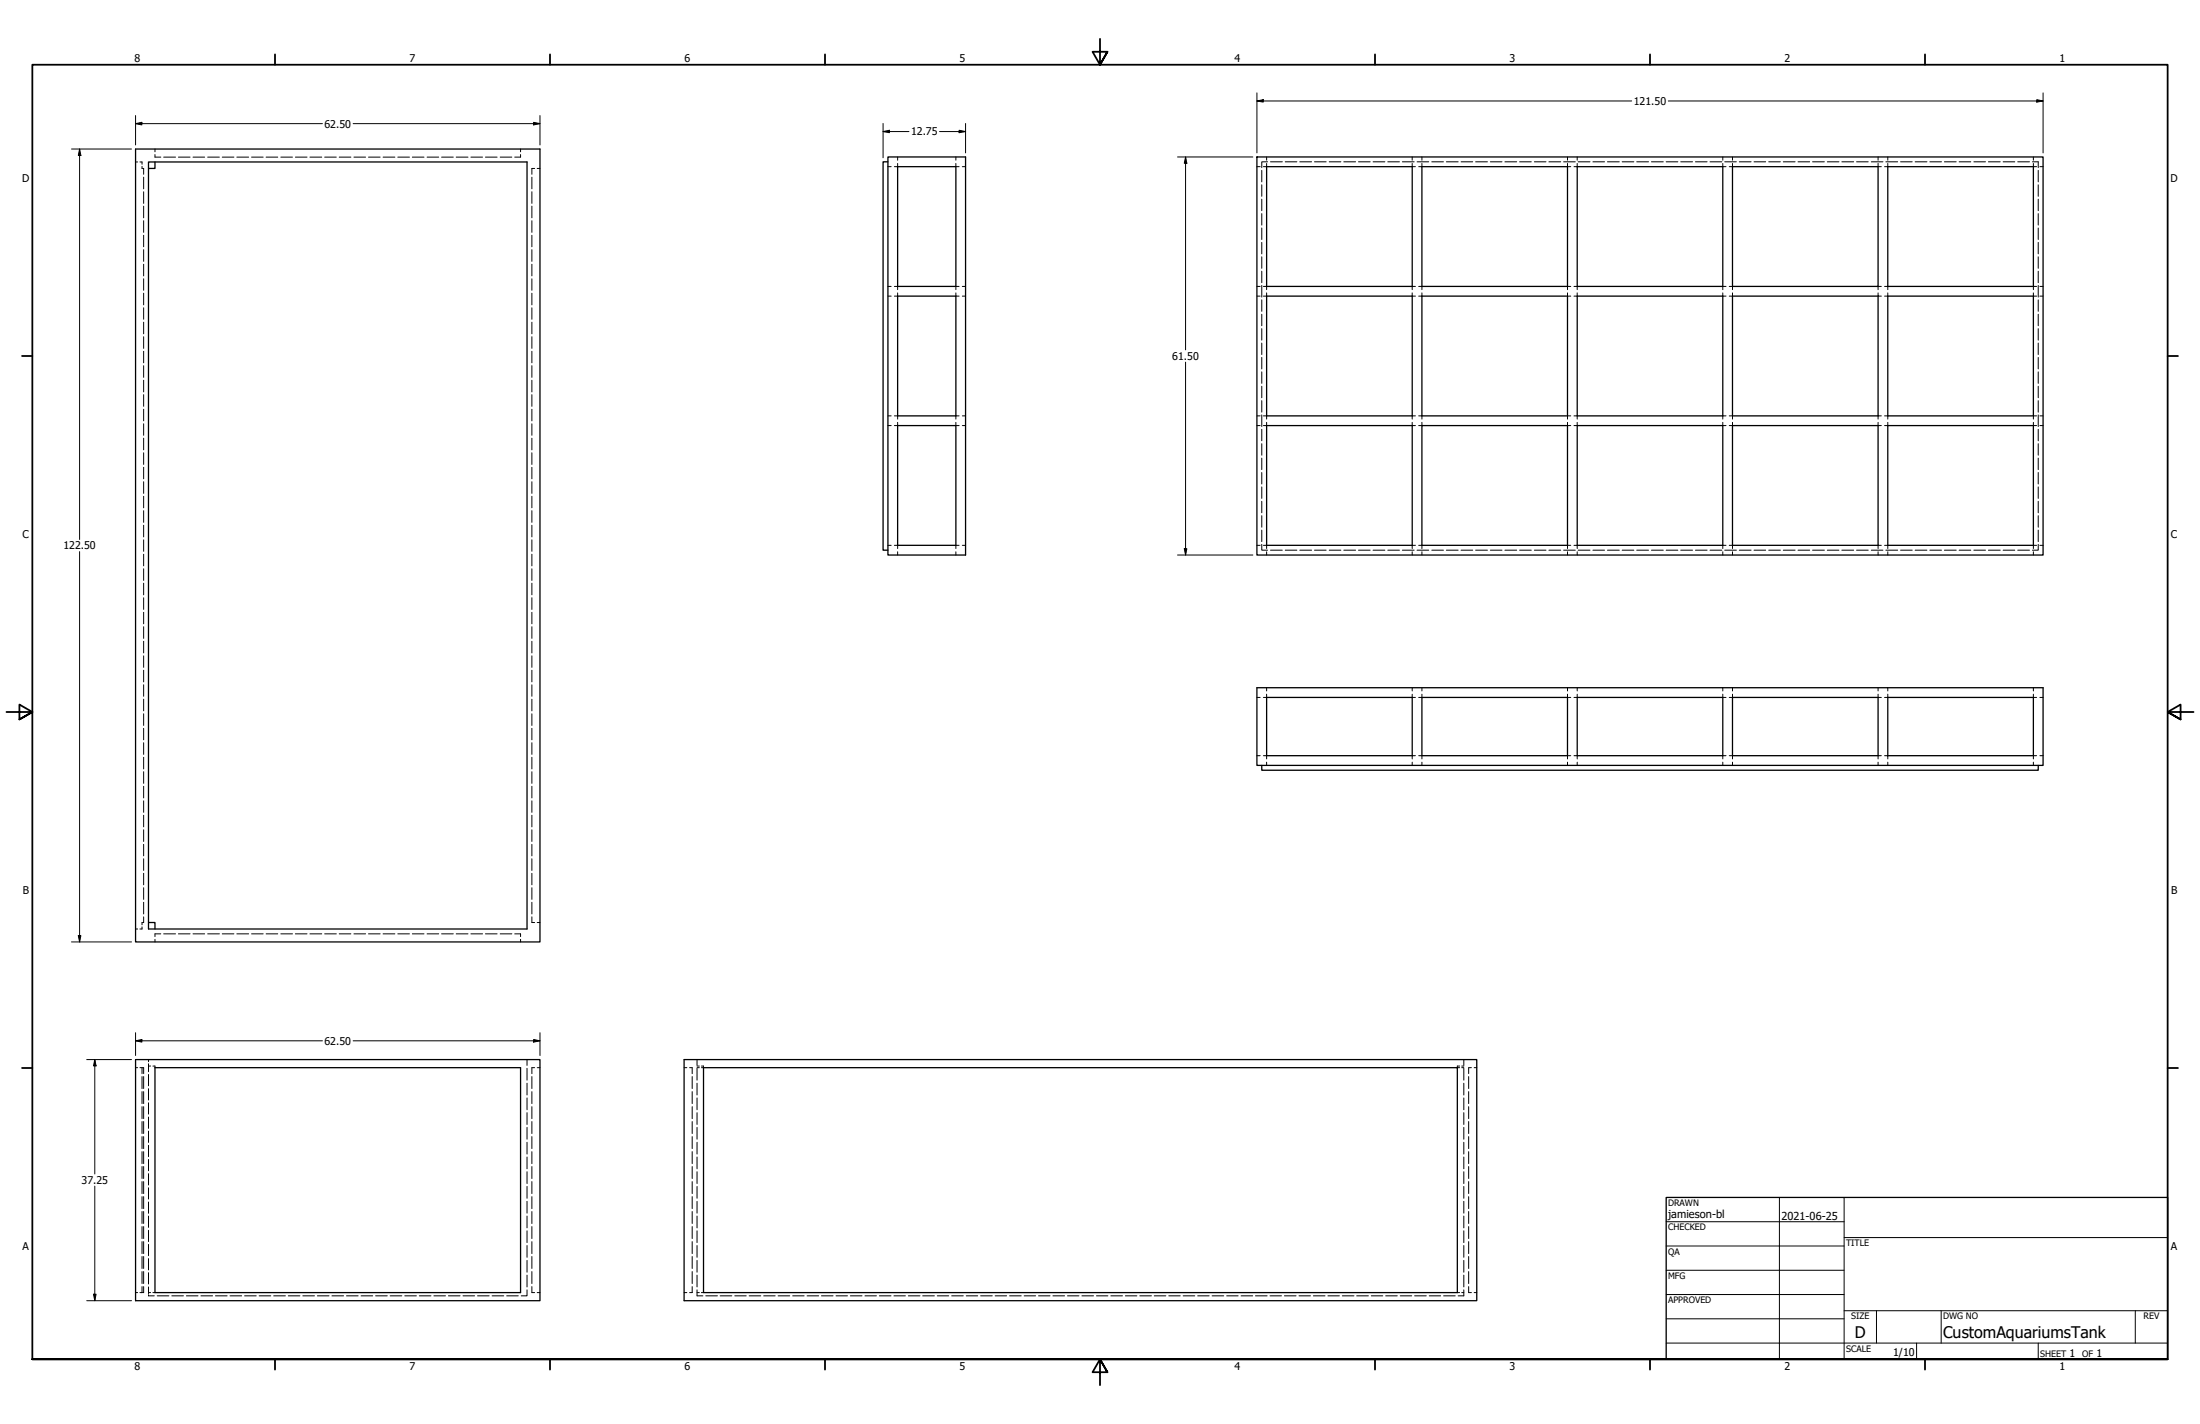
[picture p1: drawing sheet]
<svg xmlns="http://www.w3.org/2000/svg" width="864mm" height="559mm" viewBox="0 0 864 559" stroke-linecap="round" stroke-linejoin="round" font-family="sans-serif">
<!-- layer: Hidden (ANSI) -->
<g fill="none" stroke="#000" stroke-width=".39">
<path d="M60.8 58.5v1.1M204.3 58.5v1.1M53.2 63.6h.8M54.9 63.6h.9v.9M55.8 65.3l.1 .8M56.2 66.1l.2 2.3M56.4 69.5v4.6M56.4 75.2v4.6M60.8 60.6v1.1h2.3M64.3 61.7h4.6M70 61.7h4.6M75.8 61.7h4.5"/>
<path d="M81.5 61.7h4.6M87.2 61.7h4.6M93 61.7h4.6M98.7 61.7h4.6M104.5 61.7h4.5M110.2 61.7h4.6M116 61.7h4.5M121.7 61.7h4.6M127.4 61.7h4.6M133.2 61.7h4.5M138.9 61.7h4.6M144.7 61.7h4.5"/>
<path d="M150.4 61.7h4.6M156.1 61.7h4.6M161.9 61.7h4.5M167.6 61.7h4.6M173.4 61.7h4.5M179.1 61.7h4.6M184.8 61.7h4.6M190.6 61.7h4.5M196.3 61.7h4.6M204.3 60.6v1.1h-2.2M208.8 69.5v4.6M208.8 75.2v4.6"/>
<path d="M209.9 66.1h-1.1v2.3M210.9 66.1h1.1M348.6 65.4h1.2M352.4 64.1v1.3h-1.3M352.4 61.6v1.3M375.2 64.1v1.3h1.3M375.2 61.6v1.3M377.8 65.4h1.2M493.4 65.4h1.3M495.3 66.9v4.5M495.3 72.5v4.5M495.3 78.2v4.5"/>
<path d="M497.2 64.1v1.3h-1.3M497.2 61.6v1.3M497.6 63.5h-2.3v2.3M498.7 63.5h4.7M504.5 63.5h4.6M510.2 63.5h4.7M516 63.5h4.6M521.8 63.5h4.6M527.5 63.5h4.6M533.3 63.5h4.5M539 63.5h4.6M544.8 63.5h4.5"/>
<path d="M550.5 63.5h4.6M554.4 64.1v1.3h1.2M554.4 61.6v1.3M556.3 63.5h4.5M558.2 64.1v1.3h-1.3M558.2 61.6v1.3M562 63.5h4.6M567.8 63.5h4.6M573.5 63.5h4.6M579.2 63.5h4.7M585 63.5h4.6M590.7 63.5h4.7"/>
<path d="M596.5 63.5h4.6M602.3 63.5h4.6M608 63.5h4.6M613.8 63.5h4.6M615.3 64.1v1.3h1.3M615.3 61.6v1.3M619.1 64.1v1.3h-1.2M619.1 61.6v1.3M619.5 63.5h4.6M625.3 63.5h4.6M631 63.5h4.6M636.8 63.5h4.5"/>
<path d="M642.5 63.5h4.6M648.3 63.5h4.6M654 63.5h4.6M659.8 63.5h4.6M665.5 63.5h4.6M671.3 63.5h4.6M676.3 64.1v1.3h1.2M676.3 61.6v1.3M677 63.5h4.6M680.1 64.1v1.3h-1.3M680.1 61.6v1.3M682.8 63.5h4.6"/>
<path d="M688.5 63.5h4.6M694.3 63.5h4.6M700 63.5h4.7M705.8 63.5h4.6M711.5 63.5h4.7M717.3 63.5h4.6M723 63.5h4.6M728.8 63.5h4.6M734.6 63.5h4.5M737.2 64.1v1.3h1.3M737.2 61.6v1.3M740.3 63.5h4.6"/>
<path d="M741 61.6v1.3M741 64.1v1.3h-1.2M746.1 63.5h4.5M751.8 63.5h4.6M757.6 63.5h4.5M763.3 63.5h4.6M769 63.5h4.6M774.8 63.5h4.6M780.5 63.5h4.7M786.3 63.5h4.6M792 63.5h4.7M797.8 63.5h2.3v2.3"/>
<path d="M798.2 61.6v1.3M798.2 64.1v1.3h1.3M800.1 66.9v4.5M800.1 72.5v4.5M800.1 78.2v4.5M800.7 65.4h1.3M56.4 80.9v4.6M56.4 86.6v4.6M56.4 92.3v4.5M56.4 98v4.6M208.8 80.9v4.6M208.8 86.6v4.6"/>
<path d="M208.8 92.3v4.5M208.8 98v4.6M495.3 83.8v4.5M495.3 89.5v4.5M495.3 95.1v4.5M800.1 83.8v4.5M800.1 89.5v4.5M800.1 95.1v4.5M56.4 103.7v4.6M56.4 109.4v4.5M56.4 115.1v4.5M208.8 103.7v4.6"/>
<path d="M208.8 109.4v4.5M208.8 115.1v4.5M348.6 116.2h1.2M348.6 112.4h1.2M351.1 112.4h1.3v1.3M352.4 114.9v1.3h-1.3M375.2 114.9v1.3h1.3M376.5 112.4h-1.3v1.3M377.8 116.2h1.2M377.8 112.4h1.2M493.4 116.2h1.3M493.4 112.4h1.3"/>
<path d="M495.3 100.8v4.5M495.3 106.4v4.5M495.3 112v4.6M495.3 117.7v4.5M495.9 112.4h1.3v1.3M497.2 114.9v1.3h-1.3M554.4 114.9v1.3h1.2M555.6 112.4h-1.2v1.3M556.9 112.4h1.3v1.3M558.2 114.9v1.3h-1.3M615.3 114.9v1.3h1.3M616.6 112.4h-1.3v1.3"/>
<path d="M617.9 112.4h1.2v1.3M619.1 114.9v1.3h-1.2M676.3 114.9v1.3h1.2M677.5 112.4h-1.2v1.3M678.8 112.4h1.3v1.3M680.1 114.9v1.3h-1.3M737.2 114.9v1.3h1.3M738.5 112.4h-1.3v1.3M739.8 112.4h1.2v1.3M741 114.9v1.3h-1.2M798.2 114.9v1.3h1.3M799.5 112.4h-1.3v1.3"/>
<path d="M800.1 100.8v4.5M800.1 106.4v4.5M800.1 112v4.6M800.1 117.7v4.5M800.7 116.2h1.3M800.7 112.4h1.3M56.4 120.8v4.5M56.4 126.4v4.6M56.4 132.1v4.6M56.4 137.9v4.5M208.8 120.8v4.5M208.8 126.4v4.6"/>
<path d="M208.8 132.1v4.6M208.8 137.9v4.5M495.3 123.3v4.5M495.3 129v4.5M495.3 134.6v4.5M800.1 123.3v4.5M800.1 129v4.5M800.1 134.6v4.5M56.4 143.5v4.6M56.4 149.2v4.6M56.4 154.9v4.5M208.8 143.5v4.6"/>
<path d="M208.8 149.2v4.6M208.8 154.9v4.5M495.3 140.3v4.5M495.3 145.9v4.5M495.3 151.6v4.5M495.3 157.2v4.5M800.1 140.3v4.5M800.1 145.9v4.5M800.1 151.6v4.5M800.1 157.2v4.5M56.4 160.6v4.6M56.4 166.3v4.5"/>
<path d="M56.4 172v4.5M56.4 177.7v4.5M208.8 160.6v4.6M208.8 166.3v4.5M208.8 172v4.5M208.8 177.7v4.5M348.6 167h1.2M348.6 163.2h1.2M351.1 163.2h1.3v1.3M352.4 165.7v1.3h-1.3M375.2 165.7v1.3h1.3M376.5 163.2h-1.3v1.3"/>
<path d="M377.8 167h1.2M377.8 163.2h1.2M493.4 167h1.3M493.4 163.2h1.3M495.3 162.8v4.6M495.3 168.5v4.5M495.3 174.1v4.5M495.3 179.8v4.5M495.9 163.2h1.3v1.3M497.2 165.7v1.3h-1.3M554.4 165.7v1.3h1.2M555.6 163.2h-1.2v1.3"/>
<path d="M556.9 163.2h1.3v1.3M558.2 165.7v1.3h-1.3M615.3 165.7v1.3h1.3M616.6 163.2h-1.3v1.3M617.9 163.2h1.2v1.3M619.1 165.7v1.3h-1.2M676.3 165.7v1.3h1.2M677.5 163.2h-1.2v1.3M678.8 163.2h1.3v1.3M680.1 165.7v1.3h-1.3M737.2 165.7v1.3h1.3M738.5 163.2h-1.3v1.3"/>
<path d="M739.8 163.2h1.2v1.3M741 165.7v1.3h-1.2M798.2 165.7v1.3h1.3M799.5 163.2h-1.3v1.3M800.1 162.8v4.6M800.1 168.5v4.5M800.1 174.1v4.5M800.1 179.8v4.5M800.7 167h1.3M800.7 163.2h1.3M56.4 183.4v4.5M56.4 189v4.6"/>
<path d="M56.4 194.8v4.5M208.8 183.4v4.5M208.8 189v4.6M208.8 194.8v4.5M495.3 185.4v4.5M495.3 191.1v4.5M495.3 196.7v4.5M800.1 185.4v4.5M800.1 191.1v4.5M800.1 196.7v4.5M56.4 200.4v4.6M56.4 206.1v4.6"/>
<path d="M56.4 211.8v4.5M56.4 217.5v4.6M208.8 200.4v4.6M208.8 206.1v4.6M208.8 211.8v4.5M208.8 217.5v4.6M348.6 214h1.2M351.1 214h1.3v1.3M352.4 216.5v1.3M375.2 216.5v1.3M376.5 214h-1.3v1.3M377.8 214h1.2"/>
<path d="M493.4 214h1.3M495.3 213.6v2.3h2.3M495.3 202.4v4.5M495.3 208v4.5M495.9 214h1.3v1.3M497.2 216.5v1.3M498.7 215.9h4.7M504.5 215.9h4.6M510.2 215.9h4.7M516 215.9h4.6M521.8 215.9h4.6M527.5 215.9h4.6"/>
<path d="M533.3 215.9h4.5M539 215.9h4.6M544.8 215.9h4.5M550.5 215.9h4.6M554.4 216.5v1.3M555.6 214h-1.2v1.3M556.3 215.9h4.5M556.9 214h1.3v1.3M558.2 216.5v1.3M562 215.9h4.6M567.8 215.9h4.6M573.5 215.9h4.6"/>
<path d="M579.2 215.9h4.7M585 215.9h4.6M590.7 215.9h4.7M596.5 215.9h4.6M602.3 215.9h4.6M608 215.9h4.6M613.8 215.9h4.6M615.3 216.5v1.3M616.6 214h-1.3v1.3M617.9 214h1.2v1.3M619.1 216.5v1.3M619.5 215.9h4.6"/>
<path d="M625.3 215.9h4.6M631 215.9h4.6M636.8 215.9h4.5M642.5 215.9h4.6M648.3 215.9h4.6M654 215.9h4.6M659.8 215.9h4.6M665.5 215.9h4.6M671.3 215.9h4.6M676.3 216.5v1.3M677 215.9h4.6M677.5 214h-1.2v1.3"/>
<path d="M678.8 214h1.3v1.3M680.1 216.5v1.3M682.8 215.9h4.6M688.5 215.9h4.6M694.3 215.9h4.6M700 215.9h4.7M705.8 215.9h4.6M711.5 215.9h4.7M717.3 215.9h4.6M723 215.9h4.6M728.8 215.9h4.6M734.6 215.9h4.5"/>
<path d="M737.2 216.5v1.3M738.5 214h-1.3v1.3M739.8 214h1.2v1.3M740.3 215.9h4.6M741 216.5v1.3M746.1 215.9h4.5M751.8 215.9h4.6M757.6 215.9h4.5M763.3 215.9h4.6M769 215.9h4.6M774.8 215.9h4.6M780.5 215.9h4.7"/>
<path d="M786.3 215.9h4.6M792 215.9h4.7M798.2 216.5v1.3M799.5 214h-1.3v1.3M800.1 213.6v2.3h-2.3M800.1 202.4v4.5M800.1 208v4.5M800.7 214h1.3M56.4 223.2v4.6M56.4 228.9v4.5M56.4 234.6v4.5M208.8 223.2v4.6"/>
<path d="M208.8 228.9v4.5M208.8 234.6v4.5M56.4 240.3v4.5M56.4 245.9v4.6M56.4 251.7v4.5M56.4 257.4v4.5M208.8 240.3v4.5M208.8 245.9v4.6M208.8 251.7v4.5M208.8 257.4v4.5M56.4 263v4.6M56.4 268.7v4.5"/>
<path d="M56.4 274.4v4.6M208.8 263v4.6M208.8 268.7v4.5M208.8 274.4v4.6M493.4 273.7h1.3M497.2 269.9v1.2M497.2 272.4v1.3h-1.3M554.4 269.9v1.2M554.4 272.4v1.3h1.2M558.2 269.9v1.2M558.2 272.4v1.3h-1.3M615.3 269.9v1.2"/>
<path d="M615.3 272.4v1.3h1.3M619.1 269.9v1.2M619.1 272.4v1.3h-1.2M676.3 269.9v1.2M676.3 272.4v1.3h1.2M680.1 269.9v1.2M680.1 272.4v1.3h-1.3M737.2 269.9v1.2M737.2 272.4v1.3h1.3M741 269.9v1.2M741 272.4v1.3h-1.2M798.2 269.9v1.2"/>
<path d="M798.2 272.4v1.3h1.3M800.7 273.7h1.3M56.4 280.1v4.6M56.4 285.8v4.5M56.4 291.5v4.5M56.4 297.2v4.6M208.8 280.1v4.6M208.8 285.8v4.5M208.8 291.5v4.5M208.8 297.2v4.6M493.4 296.5h1.3M495.9 296.5h1.3v1.3"/>
<path d="M497.2 299.1v1.3M554.4 299.1v1.3M555.6 296.5h-1.2v1.3M556.9 296.5h1.3v1.3M558.2 299.1v1.3M615.3 299.1v1.3M616.6 296.5h-1.3v1.3M617.9 296.5h1.2v1.3M619.1 299.1v1.3M676.3 299.1v1.3M677.5 296.5h-1.2v1.3M678.8 296.5h1.3v1.3"/>
<path d="M680.1 299.1v1.3M737.2 299.1v1.3M738.5 296.5h-1.3v1.3M739.8 296.5h1.2v1.3M741 299.1v1.3M798.2 299.1v1.3M799.5 296.5h-1.3v1.3M800.7 296.5h1.3M56.4 302.8v4.6M56.4 308.5v4.6M56.4 314.3v4.5M56.4 319.9v4.6"/>
<path d="M208.8 302.8v4.6M208.8 308.5v4.6M208.8 314.3v4.5M208.8 319.9v4.6M56.4 325.6v4.6M56.4 331.3v4.6M56.4 337v4.6M208.8 325.6v4.6M208.8 331.3v4.6M208.8 337v4.6M56.4 342.7v4.5M56.4 348.4v4.5"/>
<path d="M56.4 354.1v4.5M56.4 359.8l-.2 2.2M208.8 342.7v4.5M208.8 348.4v4.5M208.8 354.1v4.5M208.8 359.8v2.2h1.1M53.2 364.6h.8M55.8 363.7v.9h-.9M55.9 362l-.1 .9M60.8 368.6v1M63.1 366.5h-2.3v1M64.3 366.5h4.6"/>
<path d="M70 366.5h4.6M75.8 366.5h4.5M81.5 366.5h4.6M87.2 366.5h4.6M93 366.5h4.6M98.7 366.5h4.6M104.5 366.5h4.5M110.2 366.5h4.6M116 366.5h4.5M121.7 366.5h4.6M127.4 366.5h4.6M133.2 366.5h4.5"/>
<path d="M138.9 366.5h4.6M144.7 366.5h4.5M150.4 366.5h4.6M156.1 366.5h4.6M161.9 366.5h4.5M167.6 366.5h4.6M173.4 366.5h4.5M179.1 366.5h4.6M184.8 366.5h4.6M190.6 366.5h4.5M196.3 366.5h4.6M202.1 366.5h2.2v1"/>
<path d="M204.3 368.6v1M210.9 362h1.1M53.2 419h.8M54.9 419h1M55.8 419v2.3M56.2 419l.2 2.3M58.3 415.8v.8M58.3 417.4v3.2M58.3 418.3h.8M60 418.3l.8 .2M60.8 418.7v.3M206.9 415.8v2.3"/>
<path d="M206.9 419.2v4.7M209.9 419h-1.1v2.3M210.9 419h1.1M268.5 419h1.1M270.7 419h1v2.3M273.6 418.3h.9M273.6 419h.9M273.6 415.8v2.3M273.6 419.2v4.7M275.3 418.3l.9 .2M276.2 418.7v.3h-.9M572.1 418.7v.3h.9"/>
<path d="M573 418.3l-.9 .2M573.8 418.3h.8M573.8 419h.8M574.6 415.8v2.3M574.6 419.2v4.7M577.6 419h-1.1v2.3M578.7 419h1M55.8 422.5v4.7M55.8 428.4v4.7M55.8 434.3v4.7M56.4 422.5v4.7M56.4 428.4v4.7"/>
<path d="M56.4 434.3v4.7M58.3 421.6v4.5M58.3 427.2v4.5M58.3 432.8v4.4M58.3 438.3v4.5M206.9 425.1v4.6M206.9 430.8v4.7M206.9 436.6v4.7M208.8 422.5v4.7M208.8 428.4v4.7M208.8 434.3v4.7M271.7 422.5v4.7"/>
<path d="M271.7 428.4v4.7M271.7 434.3v4.7M273.6 425.1v4.6M273.6 430.8v4.7M273.6 436.6v4.7M574.6 425.1v4.6M574.6 430.8v4.7M574.6 436.6v4.7M576.5 422.5v4.7M576.5 428.4v4.7M576.5 434.3v4.7M55.8 440.1v4.7"/>
<path d="M55.8 446v4.7M55.8 451.9v4.7M55.8 457.8v4.7M56.4 440.1v4.7M56.4 446v4.7M56.4 451.9v4.7M56.4 457.8v4.7M58.3 443.9v4.4M58.3 449.5v4.4M58.3 455v4.4M206.9 442.4v4.6M206.9 448.2v4.7"/>
<path d="M206.9 454v4.7M206.9 459.8v4.6M208.8 440.1v4.7M208.8 446v4.7M208.8 451.9v4.7M208.8 457.8v4.7M271.7 440.1v4.7M271.7 446v4.7M271.7 451.9v4.7M271.7 457.8v4.7M273.6 442.4v4.6M273.6 448.2v4.7"/>
<path d="M273.6 454v4.7M273.6 459.8v4.6M574.6 442.4v4.6M574.6 448.2v4.7M574.6 454v4.7M574.6 459.8v4.6M576.5 440.1v4.7M576.5 446v4.7M576.5 451.9v4.7M576.5 457.8v4.7M55.8 463.7v4.7M55.8 469.6v4.7"/>
<path d="M55.8 475.4v4.7M56.4 463.7v4.7M56.4 469.6v4.7M56.4 475.4v4.7M58.3 460.6v4.4M58.3 466.1v4.4M58.3 471.7v4.4M58.3 477.2v4.4M206.9 465.6v4.6M206.9 471.4v4.7M206.9 477.2v4.6M208.8 463.7v4.7"/>
<path d="M208.8 469.6v4.7M208.8 475.4v4.7M271.7 463.7v4.7M271.7 469.6v4.7M271.7 475.4v4.7M273.6 465.6v4.6M273.6 471.4v4.7M273.6 477.2v4.6M574.6 465.6v4.6M574.6 471.4v4.7M574.6 477.2v4.6M576.5 463.7v4.7"/>
<path d="M576.5 469.6v4.7M576.5 475.4v4.7M55.8 481.3v4.7M55.8 487.2v4.7M55.8 493.1v4.7M55.8 499v4.7M56.4 481.3v4.7M56.4 487.2v4.7M56.4 493.1v4.7M56.4 499v4.7M58.3 482.8v4.4M58.3 488.3v4.5"/>
<path d="M58.3 493.9v4.4M58.3 499.4v4.5M206.9 483v4.6M206.9 488.8v4.6M206.9 494.6v4.6M208.8 481.3v4.7M208.8 487.2v4.7M208.8 493.1v4.7M208.8 499v4.7M271.7 481.3v4.7M271.7 487.2v4.7M271.7 493.1v4.7"/>
<path d="M271.7 499v4.7M273.6 483v4.6M273.6 488.8v4.6M273.6 494.6v4.6M574.6 483v4.6M574.6 488.8v4.6M574.6 494.6v4.6M576.5 481.3v4.7M576.5 487.2v4.7M576.5 493.1v4.7M576.5 499v4.7M53.2 507.2h.8"/>
<path d="M54.9 507.2h1M55.8 504.9v2.3M56.4 504.9l-.2 2.3M58.3 505v2.6M58.3 508.1v.4h2.3M58.3 507.2h.8M60 507.2h.8M61.7 508.5h4.6M67.4 508.5h4.6M73.2 508.5h4.5M78.9 508.5h4.5M84.6 508.5h4.6"/>
<path d="M90.3 508.5h4.6M96 508.5h4.6M101.7 508.5h4.6M107.4 508.5h4.6M113.2 508.5h4.5M118.9 508.5h4.5M124.6 508.5h4.6M130.3 508.5h4.6M136 508.5h4.6M141.7 508.5h4.6M147.4 508.5h4.6M153.2 508.5h4.5"/>
<path d="M158.9 508.5h4.5M164.6 508.5h4.6M170.3 508.5h4.6M176 508.5h4.6M181.7 508.5h4.6M187.5 508.5h4.5M193.2 508.5h4.5M198.9 508.5h4.6M206.9 506.2v2.3h-2.3M206.9 500.4v4.6M208.8 504.9v2.3h1.1M210.9 507.2h1.1"/>
<path d="M268.5 507.2h1.1M271.7 504.9v2.3h-1M273.6 507.2h.9M273.6 506.2v2.3h2.3M273.6 500.4v4.6M275.3 507.2h.9M277.1 508.5h4.5M282.7 508.5h4.6M288.4 508.5h4.5M294.1 508.5h4.5M299.8 508.5h4.5M305.4 508.5h4.6"/>
<path d="M311.1 508.5h4.6M316.8 508.5h4.6M322.5 508.5h4.5M328.2 508.5h4.5M333.8 508.5h4.6M339.5 508.5h4.5M345.2 508.5h4.6M350.9 508.5h4.5M356.6 508.5h4.5M362.2 508.5h4.6M367.9 508.5h4.5M373.6 508.5h4.5"/>
<path d="M379.3 508.5h4.5M384.9 508.5h4.6M390.7 508.5h4.5M396.3 508.5h4.6M402 508.5h4.5M407.7 508.5h4.5M413.3 508.5h4.6M419 508.5h4.5M424.7 508.5h4.6M430.4 508.5h4.5M436.1 508.5h4.5M441.8 508.5h4.5"/>
<path d="M447.4 508.5h4.6M453.1 508.5h4.5M458.8 508.5h4.5M464.4 508.5h4.6M470.2 508.5h4.5M475.8 508.5h4.6M481.5 508.5h4.5M487.2 508.5h4.5M492.8 508.5h4.6M498.5 508.5h4.5M504.2 508.5h4.6M509.9 508.5h4.5"/>
<path d="M515.6 508.5h4.5M521.3 508.5h4.5M526.9 508.5h4.6M532.6 508.5h4.5M538.3 508.5h4.5M543.9 508.5h4.6M549.7 508.5h4.5M555.3 508.5h4.6M561 508.5h4.5M566.7 508.5h4.5M572.1 507.2h.9M573.8 507.2h.8"/>
<path d="M574.6 506.2v2.3h-2.2M574.6 500.4v4.6M576.5 504.9v2.3h1.1M578.7 507.2h1"/>
</g>
<!-- layer: Visible (ANSI) -->
<g fill="none" stroke="#000" stroke-width=".51">
<path d="M53.2 58.5h158.8v311.1h-158.8zM58.3 63.6h148.6v301h-148.6zM60.8 63.6v2.5h-2.5M348.6 61.6h30.4v156.2h-30.4zM348.6 63.5h-2v152.4h2M352.4 65.4h22.8v47h-22.8zM493.4 61.6h308.6v156.2h-308.6zM497.2 65.4h57.2v47h-57.2zM558.2 65.4h57.1v47h-57.1zM619.1 65.4h57.2v47h-57.2zM680.1 65.4h57.1v47h-57.1zM741 65.4h57.2v47h-57.2z"/>
<path d="M352.4 116.2h22.8v47h-22.8zM497.2 116.2h57.2v47h-57.2zM558.2 116.2h57.1v47h-57.1zM619.1 116.2h57.2v47h-57.2zM680.1 116.2h57.1v47h-57.1zM741 116.2h57.2v47h-57.2zM352.4 167h22.8v47h-22.8zM497.2 167h57.2v47h-57.2zM558.2 167h57.1v47h-57.1zM619.1 167h57.2v47h-57.2zM680.1 167h57.1v47h-57.1zM741 167h57.2v47h-57.2z"/>
<path d="M493.4 269.9h308.6v30.5h-308.6zM497.2 273.7h57.2v22.8h-57.2zM558.2 273.7h57.1v22.8h-57.1zM619.1 273.7h57.2v22.8h-57.2zM680.1 273.7h57.1v22.8h-57.1zM741 273.7h57.2v22.8h-57.2zM495.3 300.4v1.9h304.8v-1.9M58.3 362h2.5v2.6M53.2 415.8h158.8v94.6h-158.8zM60.8 419h143.5v88.2h-143.5zM268.5 415.8h311.2v94.6h-311.2zM276.2 419h295.9v88.2h-295.9z"/>
</g>
<!-- layer: Border (ANSI) -->
<g fill="none" stroke="#000" stroke-width=".7">
<path d="M431.8 15.2v10.2l-2.9-5.1h5.8l-2.9 5.1 2.9-5.1M107.9 21.3v4.1M215.9 21.3v4.1M323.8 21.3v4.1M539.8 21.3v4.1M647.7 21.3v4.1M755.6 21.3v4.1M8.6 139.7h4.1M850.9 139.7h4.1M2.5 279.4h10.2l-5.1-2.9v5.8l5.1-2.9-5.1 2.9M861.1 279.4h-10.2l5.1-2.9v5.8l-5.1-2.9 5.1 2.9M8.6 419.1h4.1"/>
<path d="M850.9 419.1h4.1M12.7 533.4v-508h838.2v508h-838.2h838.2M107.9 533.4v4.1M215.9 533.4v4.1M323.8 533.4v4.1M434.7 538.5l-2.9-5.1 2.9 5.1h-5.8l2.9-5.1v10.2M539.8 533.4v4.1M647.7 533.4v4.1M755.6 533.4v4.1"/>
</g>
<!-- layer: Title (ANSI) -->
<g fill="none" stroke="#000" stroke-width=".39">
<path d="M654 479.4h69.9M698.5 469.9v63.5M723.9 469.9v63.5M654 488.9h69.9M654 498.5h69.9M723.9 485.6h127M654 508h69.9M654 517.5h69.9M723.9 514.3h127M736.6 514.3v12.7M762 514.3v12.7M838.2 514.3v12.7"/>
<path d="M654 527h196.9M752.3 527v6.4M800.1 527v6.4"/>
</g>
<path d="M654 469.9h196.9v63.5h-196.9z" fill="none" stroke="#000" stroke-width=".51"/>
<!-- layer: Dimension (ANSI) -->
<g fill="none" stroke="#000" stroke-width=".39">
<path d="M493.4 39.6l2.5-.5v1zM493.4 39.6h147.1M493.4 36.4v23.6M654.9 39.6h147.1M799.5 39.1l2.5 .5-2.5 .5zM802 36.4v23.6M28.1 58.5h23.5M31.2 58.5l.5 2.5h-1zM31.2 58.5v153.2M53.2 48.5l2.5-.5v1zM53.2 48.5h73.4M53.2 45.3v11.6"/>
<path d="M138.6 48.5h73.4M209.5 48l2.5 .5-2.5 .5zM212 45.3v11.6M346.6 51.6l2.5-.5v1zM346.6 51.6h10.2M346.6 48.5v13.4M368.8 51.6h10.2M376.5 51.1l2.5 .5-2.5 .5zM379 48.5v11.5M462.2 61.6h29.6M465.4 61.6l.5 2.5h-1zM465.4 61.6v75.7"/>
<path d="M465.4 142.1v75.7M31.2 216.5v153.1M462.2 217.8h29.6M464.9 215.3h1l-.5 2.5zM28.1 369.6h23.5M30.7 367.2h1l-.5 2.4zM34 415.8h17.6M37.2 415.8l.5 2.5h-1zM37.2 415.8v44.9M53.2 408.4l2.5-.5v1zM53.2 405.3v8.9M53.2 408.4h73.4"/>
<path d="M138.6 408.4h73.4M209.5 407.9l2.5 .5-2.5 .5zM212 405.3v8.9M37.2 465.5v44.9M34 510.4h17.6M36.7 507.9h1l-.5 2.5z"/>
</g>
<g fill="#000">
<path d="M493.4 39.6l2.5-.5v1z" fill-rule="evenodd"/>
<path d="M53.2 48.5l2.5-.5v1z" fill-rule="evenodd"/>
<path d="M209.5 48l2.5 .5-2.5 .5z" fill-rule="evenodd"/>
<path d="M346.6 51.6l2.5-.5v1z" fill-rule="evenodd"/>
<path d="M376.5 51.1l2.5 .5-2.5 .5z" fill-rule="evenodd"/>
<path d="M799.5 39.1l2.5 .5-2.5 .5z" fill-rule="evenodd"/>
<path d="M31.2 58.5l.5 2.5h-1z" fill-rule="evenodd"/>
<path d="M465.4 61.6l.5 2.5h-1z" fill-rule="evenodd"/>
<path d="M464.9 215.3h1l-.5 2.5z" fill-rule="evenodd"/>
<path d="M30.7 367.2h1l-.5 2.4z" fill-rule="evenodd"/>
<path d="M37.2 415.8l.5 2.5h-1z" fill-rule="evenodd"/>
<path d="M53.2 408.4l2.5-.5v1z" fill-rule="evenodd"/>
<path d="M209.5 407.9l2.5 .5-2.5 .5z" fill-rule="evenodd"/>
<path d="M36.7 507.9h1l-.5 2.5z" fill-rule="evenodd"/>
</g>
<g font-size="6.3">
<text x="728.1" y="524.9">D</text>
<text x="762.8" y="525">CustomAquariumsTank</text>
</g>
<g font-size="4.3">
<text x="654.8" y="477.8">jamieson-bl</text>
<text x="699.3" y="478.6">2021-06-25</text>
</g>
<g font-size="4.2">
<text x="52.8" y="24.4">8</text>
<text x="160.8" y="24.4">7</text>
<text x="268.7" y="24.4">6</text>
<text x="376.7" y="24.4">5</text>
<text x="484.6" y="24.4">4</text>
<text x="592.6" y="24.4">3</text>
<text x="700.5" y="24.4">2</text>
<text x="808.5" y="24.4">1</text>
<text x="641.3" y="41.1">121.50</text>
<text x="127.4" y="50">62.50</text>
<text x="357.6" y="53.1">12.75</text>
<text x="8.8" y="71.4">D</text>
<text x="852" y="71.4">D</text>
<text x="460.2" y="141.2">61.50</text>
<text x="8.9" y="211.1">C</text>
<text x="24.9" y="215.6">122.50</text>
<text x="852.2" y="211.1">C</text>
<text x="9" y="350.8">B</text>
<text x="852.2" y="350.8">B</text>
<text x="127.4" y="410">62.50</text>
<text x="32" y="464.6">37.25</text>
<text x="8.9" y="490.5">A</text>
<text x="852.2" y="490.5">A</text>
<text x="743.1" y="532">1/10</text>
<text x="812.4" y="532.6">1</text>
<text x="823" y="532.6">1</text>
<text x="52.8" y="537.5">8</text>
<text x="160.8" y="537.5">7</text>
<text x="268.7" y="537.5">6</text>
<text x="376.7" y="537.5">5</text>
<text x="484.6" y="537.5">4</text>
<text x="592.6" y="537.5">3</text>
<text x="700.5" y="537.5">2</text>
<text x="808.5" y="537.5">1</text>
</g>
<g font-size="3.5">
<text x="654.8" y="473.2">DRAWN</text>
<text x="654.8" y="482.8">CHECKED</text>
<text x="724.7" y="488.9">TITLE</text>
<text x="654.8" y="492.3">QA</text>
<text x="654.8" y="501.8">MFG</text>
<text x="654.8" y="511.4">APPROVED</text>
<text x="726.7" y="517.7">SIZE</text>
<text x="762.8" y="517.7">DWG NO</text>
<text x="841.4" y="517.7">REV</text>
<text x="724.7" y="530.4">SCALE</text>
<text x="800.9" y="532.6">SHEET</text>
<text x="817.4" y="532.6">OF</text>
</g>
</svg>
